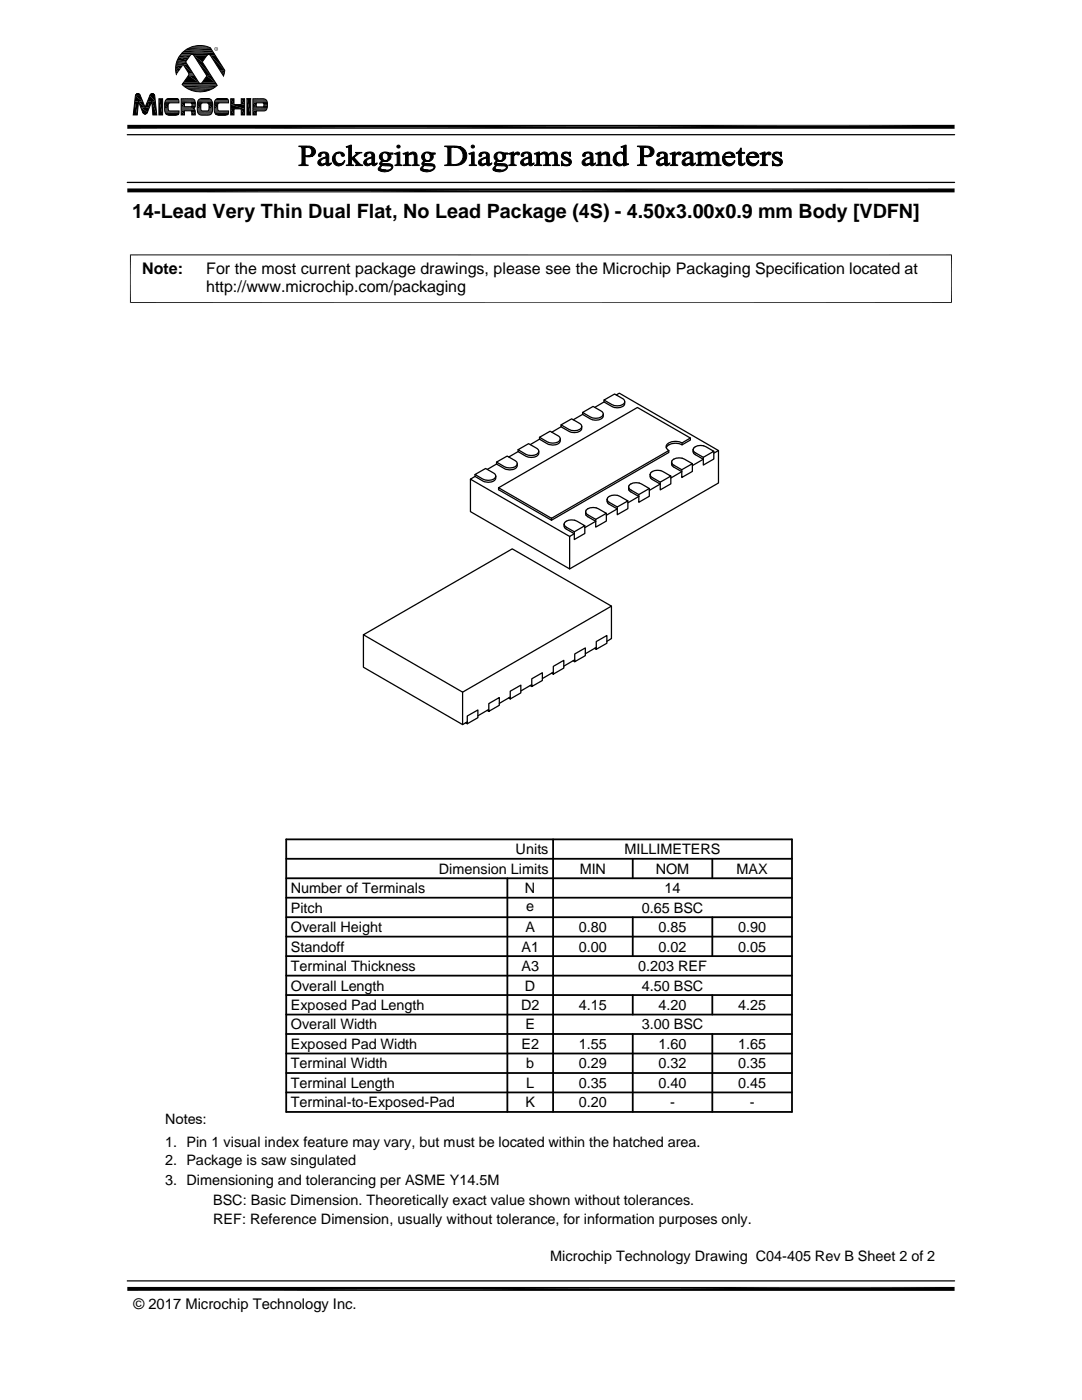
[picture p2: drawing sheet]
<svg xmlns="http://www.w3.org/2000/svg" width="216mm" height="279mm" viewBox="0 0 216 279" stroke-linecap="round" stroke-linejoin="round" font-family="sans-serif">
<g fill="none" stroke="#000" stroke-width=".25">
<path d="M25.4 36.4h165.1M25.4 26.9h165.1M120.5 79.8v.4a3.3 3.3 0 0 0 3.7 .9l.4-.3 .1-.6M120.5 79.8l2.1-1.2 1.6 .9a.64 .64 0 0 1 .5 .6 .64 .64 0 0 1-.5 .7 2.33 2.33 0 0 1-2.1 0zM123 78.8l.6-.3 19.8 11.4-1 .5M94.8 95.1l-.9 .5 19.8 11.5M94.8 94.7v.4a3.5 3.5 0 0 0 3.5 1l.4-.3 .2-.8M94.8 94.7l2.1-1.2 1.6 .9a.65 .65 0 0 1 .4 .6 .65 .65 0 0 1-.4 .6 2.52 2.52 0 0 1-2.1 0zM99.1 92.6l-1.9 1.1M99.1 92.2v.4a3.5 3.5 0 0 0 3.5 1l.4-.3 .2-.8M99.1 92.2l2.1-1.2 1.6 .9a.66 .66 0 0 1 .4 .6 .66 .66 0 0 1-.4 .7 2.52 2.52 0 0 1-2.1 0zM103.4 89.7v.4a3.4 3.4 0 0 0 3.7 1l.4-.5v-.5"/>
<path d="M103.4 90.1l-1.9 1.1M103.4 89.7l2.1-1.2 1.6 1a.65 .65 0 0 1 .4 .6 .65 .65 0 0 1-.4 .6 2.52 2.52 0 0 1-2.2 0zM107.7 87.7l-1.9 1M107.7 87.3v.4a3.5 3.5 0 0 0 3.5 1l.4-.3 .2-.8M107.7 87.3l2.1-1.2 1.6 .9a.65 .65 0 0 1 .4 .6 .65 .65 0 0 1-.4 .6 2.52 2.52 0 0 1-2.2 0zM112 85.2l-1.9 1.1M112 84.8v.4a3.3 3.3 0 0 0 3.7 .9l.3-.3 .1-.7M112 84.8l2.1-1.2 1.6 .9a.64 .64 0 0 1 .4 .6 .64 .64 0 0 1-.4 .6 2.33 2.33 0 0 1-2.2 0zM116.2 82.3v.4a3.3 3.3 0 0 0 3.7 .9l.5-.4v-.6M116.2 82.7l-1.8 1.1M116.2 82.3l2.1-1.2 1.6 .9a.63 .63 0 0 1 .5 .6 .63 .63 0 0 1-.5 .6 2.33 2.33 0 0 1-2.1 0zM120.5 80.2l-1.8 1.1"/>
<path d="M121.1 99.7l.1 .5 .2 .3 1.8 1.1-2.2 1.2M121.4 99.2a2.16 2.16 0 0 1 2.3-.1l1.6 .9-2.1 1.2-1.8-1.1-.3-.4zM125.3 100v1.5l-2.1 1.2v-1.5M125.4 97.2l.1 .5 .2 .3 1.8 1.1-2.2 1.3M125.7 96.7a2.12 2.12 0 0 1 2.3-.1l1.6 .9-2.1 1.2-1.8-1-.3-.5zM129.6 97.5v1.5l-2.1 1.2v-1.5M129.7 94.7l.1 .5 .2 .4 1.7 1-2.1 1.3M129.8 94.4a2.02 2.02 0 0 1 2.5-.3l1.6 .9-2.2 1.2-1.7-1-.2-.3zM133.5 89.9v.4l-23.5 13.5-10.5-6.1v-.4M133.9 95v1.6l-2.2 1.2v-1.6M134 92.2v.6l.3 .3 1.7 1-2.1 1.3M134.3 91.8a2.16 2.16 0 0 1 2.3-.2l1.6 .9-2.2 1.2-1.7-1-.3-.5z"/>
<path d="M136.1 88.4v.4M137.8 87.4v.4l-1.7 1a2.35 2.35 0 0 0-3.2 .5M138.2 92.5v1.6l-2.2 1.2v-1.6M138.3 89.7v.6l.3 .3 1.7 1.1-2.1 1.2M138.6 89.3a2.09 2.09 0 0 1 2.2-.1l1.6 .9-2.1 1.2-1.7-1.1-.3-.5zM142.4 90.1v1.5l-2.1 1.2v-1.5M143.4 89.9v6.5l-29.7 17.1-19.8-11.4v-6.5M110 103.4l-10.5-6.1 27.7-16 10.6 6.1-1.7 1a2.38 2.38 0 0 0-3.2 .5l.1 .6 .5 .4-23.5 13.5v.4M112.6 104.6v.6l.2 .3 1.8 1-.9 .6M112.8 104.1a2.12 2.12 0 0 1 2.3-.1l1.6 .9-2.1 1.2-1.8-1-.2-.5zM113.7 107.1v6.4M116.7 104.9v1.6l-2.1 1.2v-1.6"/>
<path d="M116.9 102.1v.6l.2 .3 1.8 1-2.2 1.3M116.9 101.8a2.02 2.02 0 0 1 2.5-.3l1.6 .9-2.1 1.3-1.8-1.1-.2-.3zM121 102.4v1.6l-2.1 1.2v-1.5M72.5 126.7v6.5l19.8 11.4 .9-.5M72.5 126.7l29.7-17.2 19.8 11.5-29.7 17.1zM92.3 138.1v6.5M101.5 139.3l.3 .2 2.1-1.2v-1.6l-2.1 1.2v1.6M101.8 139.1l-2.2 1.3M105.8 136.8l.3 .2 2.1-1.2v-1.5l-2.1 1.2v1.5M106.1 136.6l-2.2 1.3M110.1 134.3l.3 .2 2.1-1.2v-1.5l-2.1 1.2v1.5M110.4 134.2l-2.2 1.2"/>
<path d="M114.4 131.9l.3 .2 2.1-1.2v-1.6l-2.1 1.2v1.6M114.7 131.7l-2.2 1.2M118.6 129.4l.4 .2 2.1-1.2v-1.6l-2.1 1.2v1.6M119 129.2l-2.2 1.3M122 121v6.4l-.9 .6M92.9 144.3l.3 .1 2.2-1.2v-1.5l-2.2 1.2v1.5M97.2 141.8l.3 .2 2.1-1.2v-1.6l-2.1 1.2v1.6M97.5 141.6l-2.1 1.3M25.4 255.6h165.1"/>
</g>
<g fill="none" stroke="#000" stroke-width=".36">
<path d="M57.1 179.2h100.9M57.1 175.3h100.9M57.1 171.4h100.9M57.1 167.5h100.9v54.4h-100.9zM101.2 175.3v46.6M110.4 167.5v54.4M126.3 171.4v3.9M142.1 171.4v3.9M57.1 186.9h100.9M57.1 183h100.9M57.1 198.6h100.9M57.1 194.7h100.9"/>
<path d="M57.1 190.8h100.9M126.3 183v7.8M126.3 198.6v3.9M142.1 183v7.8M142.1 198.6v3.9M57.1 214.1h100.9M57.1 206.4h100.9M57.1 202.5h100.9M57.1 210.2h100.9M57.1 218h100.9M126.3 206.4v15.5M142.1 206.4v15.5"/>
</g>
<g fill="none" stroke="#000" stroke-width=".2">
<path d="M27.1 18.9a.52 .52 0 0 1 .9 .1l1 2.4 .9-2.4a.5 .5 0 0 1 .5-.3 .5 .5 0 0 1 .5 .4l.4 3.8h-.8l-.2-2.7-.9 2.2a.5 .5 0 0 1-.5 .4 .5 .5 0 0 1-.4-.4l-.9-2.1-.2 2.6h-.8zM31.7 19.7h.7v3.2h-.7zM33 20h2.7M33.1 20l.5-.3h1.6l.4 .2 .1 .6-2 .1-.2 .4v.7l.1 .3 .2 .1h1.9a.62 .62 0 0 1-.1 .7 .62 .62 0 0 1-.6 .2h-1.2a.96 .96 0 0 1-.9-1.2 2.92 2.92 0 0 1 .2-1.8zM33.1 19.9h2.6M33.1 19.9h2.5M33.3 19.8h2.2M33.4 19.7h2.1M35.6 19.8h-2.4M36 10.9h2.1M36.1 10.8h6.7M36.2 19.7h2.3a1.28 1.28 0 0 1 .2 1.9l-.1 .1 .3 .2 .1 1h-.7v-.6l-.2-.2h-1.3v.8h-.6z"/>
<path d="M36.2 19.7h2.3M36.2 19.7h2.4M36.2 19.8h2.5M36.2 19.9h2.6M36.3 16.9h7M36.4 17h6.9M36.5 16.7h6.6M36.5 16.6h3.4M36.5 16.6h3.3M36.6 16.5h3.1M36.6 13l1.1 1.7-1.4 2.2a5.1 5.1 0 0 0 7 .1l-2.9-4.6 1-1.5h.5l2.7 4.3 .3-1.2-2.9-4.5a4.8 4.8 0 0 0-5.1 .6 4.8 4.8 0 0 0-1.7 4.8M36.9 17.4h6"/>
<path d="M37.5 17.7h4.9M37.8 9.5h4.2M37.9 9.4h4M38 11h-2.1M38.1 10.9h.3l.3 .1 2.6 4.1-1.2 1.6-.4-.2-2.7-4.2zM38.2 10.9h-2.2M38.4 10.9h4.4M38.4 9.3h3M38.4 9.2h2.9M38.5 10.9h3M38.6 11h2.8M38.6 11h2.7"/>
<path d="M38.7 18.2h2.5M39.6 20h2.6M39.6 20l.5-.3h1.5a.93 .93 0 0 1 .8 1.1l-.1 1.6a.79 .79 0 0 1-.9 .6 2.2 2.2 0 0 1-1.8-.2 3.5 3.5 0 0 1 0-2.8zM39.6 19.9h2.6M39.6 19.9h2.5M39.7 19.8h2.4M39.8 19.8h2.2M40.1 16.6h3M40.2 16.6h2.9M40.3 16.5h2.7M42.9 20h2.7M43 20l.5-.3h1.6l.4 .2 .1 .6-2 .1-.2 .4v.7l.1 .3 .2 .1h1.9a.62 .62 0 0 1-.1 .7 .62 .62 0 0 1-.6 .2h-1.2a.96 .96 0 0 1-1-1.2 2.92 2.92 0 0 1 .3-1.8z"/>
<path d="M43 19.9h2.6M43 19.9h2.5M43.2 19.8h2.2M43.3 19.7h2M45.5 19.8h-2.4M46 19.7h.7v1.2h1.4v-1.2h.7v3.2h-.7v-1.2h-1.4v1.2h-.7zM49.3 19.7h.7v3.2h-.7zM49.3 19.7h.7M50.5 19.7h2.2M50.5 19.7h2.4M50.5 19.8h2.5M50.5 19.9h2.6"/>
<path d="M50.5 19.9h2.7M50.5 19.7h2.2a1.49 1.49 0 0 1 .5 2.2l-.5 .2h-1.6v.8h-.6zM32.9 20.5h2.8M32.9 22.2h2.8M32.9 22.3h2.8M32.9 20.4h2.8M32.9 20.3h2.8M32.9 22.4h2.8M32.9 22.5h2.8M32.9 20.2h2.8M33 20.1h2.7M33 22.6h2.7"/>
<path d="M33 22.7h2.7M33.1 22.7h2.6M33.1 22.8h2.6M33.2 22.8h2.4M33.3 22.9h2.3M33.4 22.9h2.1M36.2 20h2.7M36.2 20.2h2.7M36.2 21.3h2.7M36.2 21.4h2.7M36.2 21.5h2.7M36.2 21.6h2.6"/>
<path d="M36.2 21.6h2.5M36.2 21.7h2.5M36.2 21.8h2.6M36.2 21.9h2.7M36.2 22h2.7M36.2 22.1h2.7M36.8 20.5h1.3l.2 .2v.4l-.1 .2h-1.4zM39.4 20.5h3M39.4 22.2h3M39.4 20.4h3M39.4 22.3h3M39.4 22.5h2.9"/>
<path d="M39.4 20.2h3M39.5 22.6h2.8M39.5 20.1h2.8M39.5 22.7h2.7M39.6 22.8h2.6M39.7 22.8h2.4M39.8 22.9h2.2M40.2 20.7l.2-.2 1.1 .1 .2 .4-.1 1-.2 .1h-1.2l-.1-.4zM42.8 22.2h2.8M42.8 20.5h2.8M42.8 20.4h2.8M42.8 22.3h2.8"/>
<path d="M42.8 20.3h2.8M42.8 22.4h2.8M42.8 22.5h2.8M42.8 20.2h2.8M42.9 22.6h2.7M42.9 20.1h2.7M42.9 22.7h2.7M43 22.7h2.6M43 22.8h2.6M43.1 22.8h2.4M43.2 22.9h2.2M43.3 22.9h2"/>
<path d="M50.5 20h2.7M50.5 20.2h2.8M50.5 20.4h2.8M50.5 20.5h2.8M50.5 21.4h2.8M50.5 21.7h2.8M50.5 21.8h2.8M50.5 21.9h2.7M50.5 22h2.6M51.1 20.5h1.4a.56 .56 0 0 1 0 .8h-1.4zM53 22.1h-2.5M26 50.8v9.7"/>
<path d="M189.9 50.8v9.7M189.9 50.9h-164M25.9 60.4h164"/>
</g>
<g fill="#000" stroke="#000" stroke-width=".2">
<path d="M80.4 30.6l.3 .1zM118.9 30.6l.2 .1zM123.9 29.3h.3zM151.6 30.6l.3 .1z"/>
<path d="M60.2 29.4h1.1h-.4v1.7h1.5l-1.5 .1v1.6l.6 .2h-1.9v-.1a.5 .5 0 0 0 .7-.6z" fill-rule="evenodd"/>
<path d="M59.6 29.1h1.6a1.26 1.26 0 0 1 1.3 .4 1.26 1.26 0 0 1 .3 1.3l-.4 .3h-1a.87 .87 0 0 0 .8-.9 .87 .87 0 0 0-.9-.8h-1.1z" fill-rule="evenodd"/>
<path d="M60.9 31.2h1.3z" fill-rule="evenodd"/>
<path d="M63.6 30.7l.3-.2h.6l-.4 .2a.36 .36 0 0 1-.1 .4 .36 .36 0 0 1-.3 .1l-.2-.1z" fill-rule="evenodd"/>
<path d="M63.5 32.1a1.65 1.65 0 0 1 1.6-.6 1.09 1.09 0 0 0-1.1 .9l.3 .3 .6 .1a.83 .83 0 0 1-.9 .3 .83 .83 0 0 1-.6-.7z" fill-rule="evenodd"/>
<path d="M63.9 30.5l.2-.1a1.3 1.3 0 0 1 1.5 .4l.1 1.9 .3 .1a.51 .51 0 0 1-.5 .3 .51 .51 0 0 1-.4-.3v-.1l-.3-.1 .3-.1v-1h-.5l.5-.3a.56 .56 0 0 0-.6-.7z" fill-rule="evenodd"/>
<path d="M64.4 32.8l.7-.1z" fill-rule="evenodd"/>
<path d="M65.7 32.7l.4-.2-.1 .3z" fill-rule="evenodd"/>
<path d="M67 30.6l.6-.1a1.1 1.1 0 0 0-.7 1.2 1.1 1.1 0 0 0 .9 1h.7a1.33 1.33 0 0 1-2-.2 1.33 1.33 0 0 1 .5-1.9z" fill-rule="evenodd"/>
<path d="M67.1 30.5a1.26 1.26 0 0 1 1.6 .4v.2a.46 .46 0 0 1-.5 0 .46 .46 0 0 1-.2-.5z" fill-rule="evenodd"/>
<path d="M67.8 32.7a.93 .93 0 0 0 .9-.7l.1 .2-.3 .5z" fill-rule="evenodd"/>
<path d="M69.1 29.3h.2z" fill-rule="evenodd"/>
<path d="M69.1 29.3l1-.3v3.7l.5 .3h-1.5l.3-.1 .2-.3v-3l-.1-.2z" fill-rule="evenodd"/>
<path d="M70.9 30.4h1.3l-.7 .4-.9 .6 1.2 1.3 .6 .3h-1.5l.2-.3-1-1.1 1-.8v-.3z" fill-rule="evenodd"/>
<path d="M72.8 30.7l.2-.2h.7h-.2a.46 .46 0 0 0-.3 .6l-.2 .2a.32 .32 0 0 1-.3-.2 .32 .32 0 0 1 .1-.4z" fill-rule="evenodd"/>
<path d="M72.7 32.1a1.64 1.64 0 0 1 1.5-.6 1.06 1.06 0 0 0-1.1 .9l.4 .3 .6 .1a.84 .84 0 0 1-.9 .3 .84 .84 0 0 1-.6-.7z" fill-rule="evenodd"/>
<path d="M73 30.5l.2-.1a1.31 1.31 0 0 1 1.5 .4l.1 1.9 .3 .1a.48 .48 0 0 1-.5 .3 .48 .48 0 0 1-.4-.4l-.2-.1 .2-.1v-1h-.5l.5-.3a.54 .54 0 0 0-.5-.7z" fill-rule="evenodd"/>
<path d="M73.6 32.8l.6-.1z" fill-rule="evenodd"/>
<path d="M74.9 32.7l.3-.2-.1 .3z" fill-rule="evenodd"/>
<path d="M75.7 33.3l.5-.3-.3 .5a.93 .93 0 0 0 1.1 .5h-1.4a.42 .42 0 0 1 .1-.7z" fill-rule="evenodd"/>
<path d="M76 30.6l.8-.3 .7 .2h-.7a.83 .83 0 0 0-.5 .8 .83 .83 0 0 0 .5 .7h.7l-1.1 .1-.2 .3 .4 .2a2.38 2.38 0 0 1 1.7 .4l.1 .4a1.97 1.97 0 0 1-2.8 .6h1.4a.8 .8 0 0 0 1.1-.7l-.3-.2-1.7-.1a.48 .48 0 0 1-.3-.5 .48 .48 0 0 1 .5-.4 .85 .85 0 0 1-.3-1.5z" fill-rule="evenodd"/>
<path d="M76.4 32.1h1z" fill-rule="evenodd"/>
<path d="M76.8 30.5h1.6v.3h-.5a.82 .82 0 0 1-.4 1.2h-.6a.82 .82 0 0 0 .5-.8 .82 .82 0 0 0-.6-.7z" fill-rule="evenodd"/>
<path d="M78.7 30.6l.3 .1z" fill-rule="evenodd"/>
<path d="M78.7 30.6l1.1-.3v2.1a.37 .37 0 0 0 .4 .5v.1h-1.4l.4-.3v-1.6l-.1-.3z" fill-rule="evenodd"/>
<path d="M80.4 30.6l1-.3v.6h-.5z" fill-rule="evenodd"/>
<path d="M80.9 30.9l1.3-.2-.8 .4 .1 1.6 .4 .3h-1.4l.4-.3z" fill-rule="evenodd"/>
<path d="M81.7 30.7a.84 .84 0 0 1 .9-.4 .84 .84 0 0 1 .6 .8v1.6l.5 .3h-1.5l.3-.1 .2-.3-.1-1.6-.3-.3z" fill-rule="evenodd"/>
<path d="M84.1 33.3l.5-.3-.2 .5a.93 .93 0 0 0 1 .5h-1.4a.42 .42 0 0 1 .1-.7z" fill-rule="evenodd"/>
<path d="M84.4 30.6l.9-.3 .6 .2h-.7a.83 .83 0 0 0-.5 .8 .83 .83 0 0 0 .5 .7h.7l-1.1 .1-.2 .3 .5 .2a2.38 2.38 0 0 1 1.6 .4l.1 .4a1.97 1.97 0 0 1-2.8 .6h1.4a.8 .8 0 0 0 1.2-.7l-.4-.2-1.7-.1a.48 .48 0 0 1-.3-.5 .48 .48 0 0 1 .5-.4 .85 .85 0 0 1-.3-1.5z" fill-rule="evenodd"/>
<path d="M84.8 32.1h1z" fill-rule="evenodd"/>
<path d="M85.2 30.5h1.6v.3h-.5a.81 .81 0 0 1-.4 1.2h-.6a.82 .82 0 0 0 .6-.8 .82 .82 0 0 0-.7-.7z" fill-rule="evenodd"/>
<path d="M88.7 29.1h2l1.3 .3-2 .1v3.2l1.9 .1-.9 .2h-2.3l.6-.2v-.2l.1-2.9a.46 .46 0 0 0-.7-.4z" fill-rule="evenodd"/>
<path d="M90.7 29.4h1.3a1.86 1.86 0 0 1 1.2 1.7 1.86 1.86 0 0 1-1.3 1.7h-1.2a1.73 1.73 0 0 0 1.7-1.7 1.73 1.73 0 0 0-1.7-1.7z" fill-rule="evenodd"/>
<path d="M93.6 30.6l.3 .1z" fill-rule="evenodd"/>
<path d="M93.6 30.6l1-.3v2.1a.36 .36 0 0 0 .1 .4 .36 .36 0 0 0 .4 .1v.1h-1.5v-.1a.38 .38 0 0 0 .5-.5v-1.5l-.1-.1z" fill-rule="evenodd"/>
<path d="M95.7 30.7l.2-.2h.6h-.1a.43 .43 0 0 0-.3 .6l-.2 .2a.32 .32 0 0 1-.3-.2 .32 .32 0 0 1 .1-.4z" fill-rule="evenodd"/>
<path d="M95.7 31.9l.9-.4h.5a1.08 1.08 0 0 0-1.1 .9l.4 .3 .5 .1a.79 .79 0 0 1-.9 .2 .79 .79 0 0 1-.5-.9z" fill-rule="evenodd"/>
<path d="M95.9 30.5a1.28 1.28 0 0 1 1.7 .4v1.7l.4 .2a.48 .48 0 0 1-.5 .3 .48 .48 0 0 1-.4-.4l-.2-.1 .2-.1v-1h-.5l.5-.2-.1-.6z" fill-rule="evenodd"/>
<path d="M96.5 32.8l.6-.1z" fill-rule="evenodd"/>
<path d="M97.8 32.7l.3-.2-.1 .3z" fill-rule="evenodd"/>
<path d="M98.6 33.3l.5-.3-.3 .5a.94 .94 0 0 0 1.1 .5h-1.4a.42 .42 0 0 1 .1-.7z" fill-rule="evenodd"/>
<path d="M98.9 30.6a1.47 1.47 0 0 1 1.5-.1h-.7a.81 .81 0 0 0-.6 .8 .81 .81 0 0 0 .7 .7h.6l-1.1 .1-.2 .5 1.7 .1a.6 .6 0 0 1 .5 .7 2.05 2.05 0 0 1-2.8 .6 4.5 4.5 0 0 0 2.3-.3l.2-.4-.2-.2h-1.3a.55 .55 0 0 1-.8-.6l.4-.4a.85 .85 0 0 1-.2-1.5z" fill-rule="evenodd"/>
<path d="M99.3 32.1h1z" fill-rule="evenodd"/>
<path d="M99.7 30.5h1.6v.3h-.6a.83 .83 0 0 1-.3 1.2h-.6h.1a.84 .84 0 0 0 .4-.8 .84 .84 0 0 0-.6-.7z" fill-rule="evenodd"/>
<path d="M101.5 30.6l.2 .1z" fill-rule="evenodd"/>
<path d="M101.5 30.6l1-.3v.6h.2l-.2 .3v1.5l.5 .3h-1.5l.5-.3v-1.7l-.1-.2z" fill-rule="evenodd"/>
<path d="M102.7 30.7h.2l-.4 .2z" fill-rule="evenodd"/>
<path d="M102.7 30.7a.49 .49 0 0 1 .5-.4 .49 .49 0 0 1 .5 .5 .49 .49 0 0 1-.8-.1z" fill-rule="evenodd"/>
<path d="M104.1 30.7l.3-.2h.6h-.2a.46 .46 0 0 0-.3 .6l-.1 .2a.32 .32 0 0 1-.4-.2 .32 .32 0 0 1 .1-.4z" fill-rule="evenodd"/>
<path d="M104 32.1a1.64 1.64 0 0 1 1.5-.6 1.06 1.06 0 0 0-1.1 .9l.4 .3 .6 .1a.84 .84 0 0 1-.9 .3 .84 .84 0 0 1-.6-.7z" fill-rule="evenodd"/>
<path d="M104.4 30.5l.1-.1a1.31 1.31 0 0 1 1.5 .4l.1 1.9 .3 .1a.48 .48 0 0 1-.5 .3 .48 .48 0 0 1-.4-.4l-.2-.1 .2-.1v-1h-.4l.4-.3a.54 .54 0 0 0-.5-.7z" fill-rule="evenodd"/>
<path d="M104.9 32.8l.6-.1z" fill-rule="evenodd"/>
<path d="M106.2 32.7l.4-.2-.2 .3z" fill-rule="evenodd"/>
<path d="M106.6 30.6l.3 .1z" fill-rule="evenodd"/>
<path d="M106.6 30.6l1.1-.3v.6h-.6l-.1-.1z" fill-rule="evenodd"/>
<path d="M107.1 30.9l1.3-.2-.7 .3v1.7l.4 .3h-1.4l.4-.3z" fill-rule="evenodd"/>
<path d="M107.9 30.7a.86 .86 0 0 1 1.5 .2h.2l-.2 .1 .1 1.7 .4 .3h-1.5l.5-.3v-1.5l-.2-.4z" fill-rule="evenodd"/>
<path d="M109.5 30.8l.2-.2 .5 .1-.6 .2h-.2z" fill-rule="evenodd"/>
<path d="M109.7 30.6a.85 .85 0 0 1 .9-.2 .85 .85 0 0 1 .6 .7v1.3a.37 .37 0 0 0 .5 .5v.1h-1.5l.5-.3v-1.5a.45 .45 0 0 0-.5-.5z" fill-rule="evenodd"/>
<path d="M112 32.1a1.36 1.36 0 0 0 1.6 .9l-1.6 .1z" fill-rule="evenodd"/>
<path d="M112.2 30.7l.2-.2h.5a.39 .39 0 0 0-.5 .2 .39 .39 0 0 0 .2 .5l.8 .4a.73 .73 0 0 1 .6 .6 .73 .73 0 0 1-.4 .8h-.5l.4-.4a1.73 1.73 0 0 0-1.1-.9l-.4-.5z" fill-rule="evenodd"/>
<path d="M112.4 30.5l.4-.2 .8 .1z" fill-rule="evenodd"/>
<path d="M112.2 33h1.4l-.5 .1z" fill-rule="evenodd"/>
<path d="M112.4 30.5l1.4-.2v.9l-.2-.1a.7 .7 0 0 0-.7-.6z" fill-rule="evenodd"/>
<path d="M116.5 30.6l.1-.1h.6l-.4 .2a.36 .36 0 0 1 0 .4 .36 .36 0 0 1-.4 .1l-.1-.2z" fill-rule="evenodd"/>
<path d="M116.5 31.8l.8-.3h.5a1.09 1.09 0 0 0-1.1 .9l.3 .3 .6 .1a.89 .89 0 0 1-1.5-.2l.1-.4z" fill-rule="evenodd"/>
<path d="M116.6 30.5l.2-.1a1.1 1.1 0 0 1 1.3 .2 1.1 1.1 0 0 1 .2 1.2v.8l.4 .2a.51 .51 0 0 1-.4 .3 .51 .51 0 0 1-.5-.3v-.1l-.2-.1 .2-.1v-1h-.5l.5-.3a.55 .55 0 0 0-.6-.7z" fill-rule="evenodd"/>
<path d="M117.1 32.8l.7-.1z" fill-rule="evenodd"/>
<path d="M118.5 32.7l.3-.2-.1 .3z" fill-rule="evenodd"/>
<path d="M118.9 30.6l1-.3v.6h-.6z" fill-rule="evenodd"/>
<path d="M119.3 30.9l1.4-.2-.8 .4v1.3a.39 .39 0 0 0 .1 .4 .39 .39 0 0 0 .4 .1v.1h-1.5l.5-.3z" fill-rule="evenodd"/>
<path d="M120.1 30.7a.84 .84 0 0 1 .9-.3 .84 .84 0 0 1 .6 .7l.1 1.6 .4 .3h-1.4l.4-.3v-1.7l-.4-.3z" fill-rule="evenodd"/>
<path d="M122.7 30.9l.4-.4h.6a1.2 1.2 0 0 0-.8 1.2 1.2 1.2 0 0 0 .9 1.1h-1a1.4 1.4 0 0 1-.1-1.9z" fill-rule="evenodd"/>
<path d="M123.1 30.5a1.12 1.12 0 0 1 1.3 .1z" fill-rule="evenodd"/>
<path d="M123.9 29.3l1-.3v3.3l.3 .4h-.8a1.19 1.19 0 0 1-1.6 .1h1l.6-.3v-1.4l-.3-.5h.3v-1v-.2z" fill-rule="evenodd"/>
<path d="M124.4 32.7h1v.1l-1 .3z" fill-rule="evenodd"/>
<path d="M127.7 29.4h1.1h-.4v1.7h1.6l-1.6 .1v1.1a.47 .47 0 0 0 .1 .5 .47 .47 0 0 0 .6 .1v.1h-1.9l.4-.1 .2-.3z" fill-rule="evenodd"/>
<path d="M127.2 29.1h1.6a1.23 1.23 0 0 1 1.3 .4 1.23 1.23 0 0 1 .2 1.3l-.3 .3h-1.1a.87 .87 0 0 0 .9-.9 .87 .87 0 0 0-1-.8h-1.1z" fill-rule="evenodd"/>
<path d="M128.4 31.2h1.4z" fill-rule="evenodd"/>
<path d="M131.2 30.7l.3-.2h.6h-.2a.42 .42 0 0 0-.3 .6l-.2 .2a.32 .32 0 0 1-.3-.2 .32 .32 0 0 1 .1-.4z" fill-rule="evenodd"/>
<path d="M131.3 31.9l.7-.4h.6a1.12 1.12 0 0 0-1.1 .9l.4 .3 .6 .1a.79 .79 0 0 1-1 .2 .79 .79 0 0 1-.5-.9z" fill-rule="evenodd"/>
<path d="M131.5 30.5a1.23 1.23 0 0 1 1.6 .4l.1 1.7 .3 .2a.48 .48 0 0 1-.5 .3 .48 .48 0 0 1-.4-.4l-.2-.1 .2-.1v-1h-.4l.4-.2-.1-.6-.4-.2z" fill-rule="evenodd"/>
<path d="M132 32.8l.6-.1z" fill-rule="evenodd"/>
<path d="M133.3 32.7l.3-.2-.1 .3z" fill-rule="evenodd"/>
<path d="M133.7 30.6l.3 .1z" fill-rule="evenodd"/>
<path d="M133.7 30.6l1-.3v.6h.2l-.2 .3 .1 1.5 .5 .3h-1.6l.5-.3v-1.8l-.1-.1z" fill-rule="evenodd"/>
<path d="M134.9 30.7h.3l-.5 .2z" fill-rule="evenodd"/>
<path d="M134.9 30.7a.48 .48 0 0 1 .5-.4 .48 .48 0 0 1 .5 .5 .47 .47 0 0 1-.7-.1z" fill-rule="evenodd"/>
<path d="M136.3 30.7l.3-.2h.6a.44 .44 0 0 0-.5 .6 .31 .31 0 0 1-.4 .1 .31 .31 0 0 1 0-.5z" fill-rule="evenodd"/>
<path d="M136.4 31.9l.7-.4h.6a1.11 1.11 0 0 0-1 .9l.3 .3 .6 .1a.79 .79 0 0 1-1 .2 .79 .79 0 0 1-.4-.9z" fill-rule="evenodd"/>
<path d="M136.6 30.5a1.23 1.23 0 0 1 1.7 .4v1.7l.4 .2a.48 .48 0 0 1-.5 .3 .48 .48 0 0 1-.5-.4l-.2-.1 .2-.1v-1h-.4l.4-.2-.1-.6z" fill-rule="evenodd"/>
<path d="M137.1 32.8l.6-.1z" fill-rule="evenodd"/>
<path d="M138.4 32.7l.4-.2-.1 .3z" fill-rule="evenodd"/>
<path d="M138.8 30.6l.3 .1z" fill-rule="evenodd"/>
<path d="M138.8 30.6l1.1-.3v.6h-.6l-.1-.1z" fill-rule="evenodd"/>
<path d="M139.3 30.9l1.3-.2-.7 .3v1.7l.5 .3h-1.5l.4-.3z" fill-rule="evenodd"/>
<path d="M140.1 30.7a.86 .86 0 0 1 1.5 .2h.2l-.2 .2 .1 1.6 .4 .3h-1.4l.4-.3v-1.8l-.4-.2z" fill-rule="evenodd"/>
<path d="M141.8 30.8l.1-.2 .5 .1-.8 .2z" fill-rule="evenodd"/>
<path d="M141.9 30.6a.85 .85 0 0 1 1-.2 .85 .85 0 0 1 .5 .8l.1 1.5 .4 .3h-1.5v-.1a.37 .37 0 0 0 .5-.4v-1.2a.52 .52 0 0 0-.5-.6z" fill-rule="evenodd"/>
<path d="M144.5 30.7l.3-.2h.6a.73 .73 0 0 0-.8 .7l-.4 .1z" fill-rule="evenodd"/>
<path d="M144.8 30.5a1.17 1.17 0 0 1 1.9 .9h-2.1a1.11 1.11 0 0 0 1.1 1.2l-1.2 .1-.3-.7v-.6v-.1l1.8-.1a.62 .62 0 0 0-.6-.7z" fill-rule="evenodd"/>
<path d="M144.5 32.7l1.2-.1a.85 .85 0 0 0 .9-.6l.1 .1a1.26 1.26 0 0 1-1 1 1.26 1.26 0 0 1-1.2-.4z" fill-rule="evenodd"/>
<path d="M147.8 29.5h.1v.9h.7v.2h-.7v1.9l.3 .2-.8 .1v-2.2l-.5-.1 .6-.4z" fill-rule="evenodd"/>
<path d="M147.4 32.8l.9-.1 .2-.2h.2l-.1 .1a.68 .68 0 0 1-1.2 .2z" fill-rule="evenodd"/>
<path d="M149.3 30.7l.3-.2h.5a.73 .73 0 0 0-.7 .7l-.4 .1z" fill-rule="evenodd"/>
<path d="M149.6 30.5l.1-.1a1.13 1.13 0 0 1 1.7 1h-2a1.1 1.1 0 0 0 1.1 1.2l-1.3 .1-.3-.7 .1-.7 1.7-.1a.66 .66 0 0 0-.6-.7z" fill-rule="evenodd"/>
<path d="M149.2 32.7l1.5-.1 .4-.2 .2-.4a1.16 1.16 0 0 1-.8 1.1 1.16 1.16 0 0 1-1.3-.4z" fill-rule="evenodd"/>
<path d="M151.6 30.6l1.1-.3v.6h.1l-.1 .3v1.5l.5 .3h-1.5l.4-.3v-1.5v-.4z" fill-rule="evenodd"/>
<path d="M152.8 30.7h.3l-.4 .2z" fill-rule="evenodd"/>
<path d="M152.9 30.6a.46 .46 0 0 1 .6-.3 .46 .46 0 0 1 .3 .5 .49 .49 0 0 1-.7-.1h-.3z" fill-rule="evenodd"/>
<path d="M154.1 32.1a1.35 1.35 0 0 0 1.6 .9l-1.6 .1z" fill-rule="evenodd"/>
<path d="M154.4 30.6l.6-.1h-.3a.35 .35 0 0 0-.2 .3 .35 .35 0 0 0 .2 .4l.8 .4a.73 .73 0 0 1 .6 .6 .73 .73 0 0 1-.4 .8h-.5l.4-.4a1.71 1.71 0 0 0-1.1-.9 .65 .65 0 0 1-.1-1.1z" fill-rule="evenodd"/>
<path d="M154.5 30.5l.4-.2 .8 .1z" fill-rule="evenodd"/>
<path d="M154.3 33h1.4l-.5 .1z" fill-rule="evenodd"/>
<path d="M154.5 30.5l1.4-.2v.9l-.2-.1a.7 .7 0 0 0-.7-.6z" fill-rule="evenodd"/>
<circle cx="79.5" cy="29.3" r=".31"/>
<circle cx="94.3" cy="29.3" r=".31"/>
</g>
<g fill="#000">
<path d="M27 19.1l1 .1h-1zM27 19.1h1v.1zM27 19.2l1.5 1.1h-1.6zM27 19.2h1l.5 1.1zM27 19l1 .1zM27.1 18.9h.9zM27.1 18.9l.9 .1zM27.1 18.9h.8zM27.2 18.8l.7 .1zM27.2 18.8h.6zM27.2 18.8h.5zM27.3 18.7l.4 .1z"/>
<path d="M27.3 18.7h.4zM27.4 18.7h.2zM27.4 18.7h.3zM27.5 18.7h.1zM29.9 19.1l1.1 1.1h-1.6zM29.9 19.1h1l.1 1.1zM29.9 19h1zM29.9 19l1 .1zM29.9 18.9l1 .1zM29.9 18.9h.9zM30 18.9h.8zM30.1 18.8l.7 .1z"/>
<path d="M30.1 18.8h.6zM30.1 18.7l.5 .1zM30.1 18.7h.5zM30.2 18.7h.4zM30.2 18.7h.3zM30.3 18.7h.2zM31.7 19.7l.7 3.2h-.7zM31.7 19.7h.7v3.2zM33.5 19.7h2zM33.5 19.7h1.9zM33.5 19.7h1.8zM33.6 19.7h1.7z"/>
<path d="M35 13.7l.6 .6h-.5zM35 13.7h1l-.4 .6zM35.1 13.1l.9 .6h-1zM35.1 13.1h1.4l-.5 .6zM35.1 14.3l.1 .6zM35.1 14.3h.5l-.4 .6zM35.1 13l1.4 .1h-1.4zM35.1 13h1.5l-.1 .1zM35.3 12.3l1.9 .3h-2zM35.3 12.3h1.7l.2 .3zM35.4 12l1.6 .3h-1.7zM35.4 12h1.9l-.3 .3z"/>
<path d="M35.6 11.5l1.7 .5h-1.9zM35.6 11.5h2.1l-.4 .5zM36.6 13l1.9 1.6h-.9zM36.6 13h.8l1.1 1.6zM37.6 15l2.1 1.5h-3.1zM37.6 15h1.2l.9 1.5zM37.6 14.6h.9zM37.7 14.6l.9 .1zM37.7 15h1.1zM37.7 14.7l.9 .1zM37.7 14.9l1 .1zM37.7 14.8l1 .1z"/>
<path d="M37.7 14.9h1zM38.7 11l1.7 1.4h-.9zM38.7 11h2.6l-.9 1.4zM38.7 18.2l1.9 .1zM39 9.2h1.8zM39 9.1l1.8 .1zM39.3 18.3h1.3zM39.5 12.4l2.6 2.7h-.8zM39.5 12.4h.9l1.7 2.7zM39 9.1h1.7zM39.6 9.1h1.1zM39.6 9.1h.6z"/>
<path d="M39.9 19.7h2zM40 19.7h1.9zM40 19.7h1.8zM40.1 19.7h1.7zM40.1 19.7h1.6zM41.3 15.1l1.7 1.4h-2.7zM41.3 15.1h.8l.9 1.4zM41.6 10.9h1.2zM41.7 10.9h1.2zM41.8 10.9h1.1zM41.9 10.9l1 .1zM41.9 11h1z"/>
<path d="M42 11l2.9 3h-1zM42 11h.9l2 3zM42.8 9.8v.1zM42.8 9.6v.2zM42.8 9.9l.1 .1zM42.9 9.5l-.1 .1zM42.9 9.7l-.1 .1zM42.9 9.9v.1zM42.9 10l.1 .1zM42.8 9.6l.1-.1zM42.9 9.5h.1zM43 10.1l.1 .1z"/>
<path d="M43 9.4l.1 .1zM43.1 10.1h.2zM43.1 9.4l.2 .1zM43.3 10.1l.1-.1zM43.3 19.7h2zM43.3 9.4v.1zM43.4 9.9l-.1 .1zM43.4 19.7h1.9zM43.4 19.7h1.8zM43.3 9.5l.1 .2zM43.3 9.4l.1 .1zM43.3 10l.2-.1z"/>
<path d="M43.4 9.8v.1zM43.4 9.7v.1zM43.5 19.7h1.7zM43.4 9.5l.1 .1zM43.5 9.8l-.1 .1zM43.5 9.6l-.1 .2zM43.9 14l.9 .6h-.6zM43.9 14h1l-.1 .6zM44.2 14.6l.4 .5zM44.2 14.6h.6l-.2 .5zM46 19.7l.7 1.2h-.7zM46 19.7h.7v1.2z"/>
<path d="M48.1 19.7l.7 1.2h-.7zM48.1 19.7h.7v1.2zM49.3 19.7l.7 3.2h-.7zM49.3 19.7h.7v3.2zM25.4 37.6h165.1l-165.1 .8zM25.4 38.4l165.1-.8v.8zM25.4 24.9h165.1l-165.1 .8zM25.4 25.7l165.1-.8v.8zM26.9 20.3h.7zM26.9 20.3l.5 2.6h-.8zM26.9 20.3h.7l-.2 2.6zM27.6 20.3h.9z"/>
<path d="M27.6 20.3l1.4 1.1h-.9zM27.6 20.3h.9l.5 1.1zM28.1 21.4l1.3 1h-.9zM28.1 21.4h1.7l-.4 1zM28.5 22.4h.9zM28.5 22.4l.9 .1zM28.5 22.5h.9zM28.5 22.5l.8 .1zM28.6 22.6h.7zM28.6 22.6l.6 .1zM28.7 22.7h.5zM28.7 22.7h.4z"/>
<path d="M28.8 22.7h.3zM28.8 22.7l.2 .1zM28.9 22.8h.1zM29.4 20.2l.4 1.2h-.8zM29.4 20.2h.9l-.5 1.2zM30.3 20.2l1 2.7h-.8zM30.3 20.2h.7l.3 2.7zM32.9 20.7l.7 .1zM32.9 20.7h.7zM32.9 20.8h.7zM32.9 20.8l.6 .2h-.6zM32.9 20.8h.7l-.1 .2z"/>
<path d="M32.9 21l.6 .7h-.6zM32.9 21h.6v.7zM32.9 21.7l.7 .1h-.7zM32.9 21.7h.6l.1 .1zM32.9 21.8h.7zM32.9 21.8l.7 .1zM32.9 21.9h.7zM32.9 21.9l.7 .1zM32.9 20.5h1zM32.9 20.5l.9 .1zM32.9 20.6h.8zM32.9 20.6h.9z"/>
<path d="M32.9 20.6l.7 .1zM32.9 22l.8 .1zM32.9 22.1h.8zM32.9 22.1h.9zM33.4 22.9h2zM33.5 22.9l1.7 .1zM33.5 22.9h1.9zM33.6 23h1.6zM33.6 23h1.4zM36.2 20.5l.6 .8h-.6zM36.2 20.5h.6v.8zM36.2 22.1l.6 .8h-.6z"/>
<path d="M36.2 22.1h.6v.8zM38.1 20.5h.8zM38.1 22.1h.8zM38.1 20.5h.9zM38.1 21.3h.8zM38.1 22.1l.8 .1zM38.1 20.5l.9 .1zM38.2 22.2h.7zM38.2 20.6h.8zM38.2 21.3h.7zM38.2 20.6l.8 .1zM38.2 21.2l.7 .1z"/>
<path d="M38.2 22.2l.7 .1zM38.3 20.7h.7zM38.2 21.2h.7zM38.3 21.2h.6zM38.3 22.3l.7 .1zM38.3 22.4h.7zM38.3 22.4l.7 .5h-.7zM38.3 22.4h.7v.5zM38.3 20.7l.7 .1zM38.3 20.8h.7zM38.3 21.1h.6zM38.3 21.1l.6 .1z"/>
<path d="M38.3 20.8l.7 .2h-.7zM38.3 20.8h.7v.2zM38.3 21h.7zM38.3 21l.6 .1zM39.4 20.7l.7 .1zM39.4 20.7h.7zM39.4 20.8h.7zM39.4 20.8l.7 .2h-.7zM39.4 20.8h.7v.2zM39.4 21l.7 .7h-.7zM39.4 21h.7v.7zM39.4 21.7l.7 .1h-.7z"/>
<path d="M39.4 21.7h.7v.1zM39.4 21.8h.7zM39.4 21.8l.7 .1zM39.4 21.9h.7zM39.4 21.9l.8 .1zM39.4 20.5h1zM39.4 20.5l.9 .1zM39.4 20.6h.8zM39.4 20.6h.9zM39.4 20.6l.8 .1zM39.4 20.7h.8zM39.4 22l.8 .1z"/>
<path d="M39.4 22.1h.8zM39.4 22.1h.9zM39.4 22.1h1zM39.9 22.9l1.8 .1zM39.9 22.9h2zM40.1 23h1.3zM40.1 23h1.6zM41.3 20.5h1.1zM41.4 20.5l1 .1zM41.5 20.6h.9zM41.4 22.1h1zM41.5 22.1h.9z"/>
<path d="M41.6 20.6l.8 .1zM41.6 22.1h.8zM41.6 20.7h.8zM41.6 22l.8 .1zM41.6 20.7l.8 .1zM41.7 20.8h.7zM41.7 21.9l.7 .1zM41.7 20.8l.7 .2h-.7zM41.7 20.8h.7v.2zM41.7 21.8h.7zM41.7 21.8l.7 .1zM41.7 21.9h.7z"/>
<path d="M41.7 21l.7 .7h-.7zM41.7 21h.7v.7zM41.7 21.7l.7 .1h-.7zM41.7 21.7h.7v.1zM42.7 20.7l.8 .1zM42.7 20.7h.8zM42.7 20.8h.8zM42.7 20.8l.7 .2h-.7zM42.7 20.8h.8l-.1 .2zM42.7 21l.7 .7h-.7zM42.7 21h.7v.7zM42.7 21.7l.8 .1h-.8z"/>
<path d="M42.7 21.7h.7l.1 .1zM42.7 21.8h.8zM42.7 21.8l.8 .1zM42.7 21.9h.8zM42.8 20.5h1zM42.8 20.5l.9 .1zM42.8 20.6h.8zM42.8 20.6h.9zM42.8 20.6l.7 .1zM42.8 20.7h.7zM42.8 21.9l.7 .1zM42.8 22l.8 .1z"/>
<path d="M42.8 22.1h.8zM42.8 22.1h.9zM43.3 22.9h2zM43.4 22.9l1.7 .1zM43.4 22.9h1.9zM43.5 23h1.6zM43.5 23h1.4zM46 20.9l2.8 .8h-2.8zM46 20.9h2.8v.8zM46 21.7l.7 1.2h-.7zM46 21.7h.7v1.2zM48.1 21.7l.7 1.2h-.7z"/>
<path d="M48.1 21.7h.7v1.2zM50.5 20.5l.6 .8h-.6zM50.5 20.5h.6v.8zM50.5 22.1l.6 .8h-.6zM50.5 22.1h.6v.8zM52.4 20.5h.9zM52.5 20.5l.8 .1zM52.5 20.6h.8zM52.5 21.3h.8zM52.6 20.6h.7zM52.6 21.3h.7zM52.6 20.6l.7 .1z"/>
<path d="M52.6 21.2l.7 .1zM52.6 20.7h.8zM52.6 20.7l.8 .1h-.7zM52.6 20.7h.8v.1zM52.6 21.1h.7zM52.6 21.1h.8zM52.6 21.1l.7 .1zM52.6 21.2h.7zM52.7 20.8l.7 .3h-.7zM52.7 20.8h.7v.3zM52.7 21.1h.7zM25.4 256.8h165.1l-165.1 .8z"/>
<path d="M25.4 257.6l165.1-.8v.8z"/>
</g>
<path d="M37.3 9.6h4.8M37.5 17.9h4.9M36.2 20.4h2.7" fill="none" stroke="#000" stroke-width=".23"/>
<path d="M36.1 10.7h6.7M36.5 17.2h6.8M36.9 9.9h5.4" fill="none" stroke="#000" stroke-width=".34"/>
<path d="M35.1 12.8h2.3M36.4 10.3h6.2" fill="none" stroke="#000" stroke-width=".4"/>
<path d="M35.6 11.2h2.4" fill="none" stroke="#000" stroke-width=".42"/>
<path d="M36.3 16.8h6.9M38 18.1h3.8M50.5 21.5h2.8" fill="none" stroke="#000" stroke-width=".21"/>
<path d="M37 17.6h5.9" fill="none" stroke="#000" stroke-width=".3"/>
<text font-size="3.9" x="26.4" y="43.5">14-Lead Very Thin Dual Flat, No Lead Package (4S) - 4.50x3.00x0.9 mm Body [VDFN]</text>
<g font-size="3.2">
<text x="28.4" y="54.6">Note:</text>
<text x="41.1" y="58.3">http://www.microchip.com/packaging</text>
<text x="41.1" y="54.6">For the most current package drawings, please see the Microchip Packaging Specification located at</text>
</g>
<g font-size="2.9">
<text x="102.9" y="170.5">Units</text>
<text x="124.6" y="170.5">MILLIMETERS</text>
<text x="58" y="178.2">Number of Terminals</text>
<text x="87.6" y="174.4">Dimension Limits</text>
<text x="104.8" y="178.2">N</text>
<text x="115.7" y="174.4">MIN</text>
<text x="130.8" y="174.4">NOM</text>
<text x="132.6" y="178.2">14</text>
<text x="147" y="174.4">MAX</text>
<text x="58" y="182.1">Pitch</text>
<text x="105" y="181.8">e</text>
<text x="128" y="182.1">0.65 BSC</text>
<text x="58" y="186">Overall Height</text>
<text x="58" y="189.9">Standoff</text>
<text x="104.1" y="189.9">A1</text>
<text x="104.8" y="186">A</text>
<text x="115.5" y="186">0.80</text>
<text x="115.5" y="189.9">0.00</text>
<text x="131.4" y="186">0.85</text>
<text x="131.4" y="189.9">0.02</text>
<text x="147.3" y="186">0.90</text>
<text x="147.3" y="189.9">0.05</text>
<text x="58" y="193.8">Terminal Thickness</text>
<text x="58" y="197.7">Overall Length</text>
<text x="104.1" y="193.8">A3</text>
<text x="104.8" y="197.7">D</text>
<text x="127.3" y="193.8">0.203 REF</text>
<text x="128" y="197.7">4.50 BSC</text>
<text x="58" y="201.6">Exposed Pad Length</text>
<text x="104" y="201.6">D2</text>
<text x="115.5" y="201.6">4.15</text>
<text x="131.4" y="201.6">4.20</text>
<text x="147.3" y="201.6">4.25</text>
<text x="58" y="205.4">Overall Width</text>
<text x="58" y="209.3">Exposed Pad Width</text>
<text x="104" y="209.3">E2</text>
<text x="104.8" y="205.4">E</text>
<text x="115.5" y="209.3">1.55</text>
<text x="128" y="205.4">3.00 BSC</text>
<text x="131.4" y="209.3">1.60</text>
<text x="147.3" y="209.3">1.65</text>
<text x="58" y="213.2">Terminal Width</text>
<text x="105" y="213.2">b</text>
<text x="115.5" y="213.2">0.29</text>
<text x="131.4" y="213.2">0.32</text>
<text x="147.3" y="213.2">0.35</text>
<text x="58" y="217.1">Terminal Length</text>
<text x="58" y="221">Terminal-to-Exposed-Pad</text>
<text x="104.8" y="221">K</text>
<text x="105" y="217.1">L</text>
<text x="115.5" y="217.1">0.35</text>
<text x="115.5" y="221">0.20</text>
<text x="131.4" y="217.1">0.40</text>
<text x="133.7" y="221">-</text>
<text x="147.3" y="217.1">0.45</text>
<text x="149.6" y="221">-</text>
<text x="32.9" y="224.3">Notes:</text>
<text x="32.9" y="228.9">1. Pin 1 visual index feature may vary, but must be located within the hatched area.</text>
<text x="32.9" y="232.6">2. Package is saw singulated</text>
<text x="32.9" y="236.5">3. Dimensioning and tolerancing per ASME Y14.5M</text>
<text x="42.5" y="244.3">REF: Reference Dimension, usually without tolerance, for information purposes only.</text>
<text x="42.5" y="240.6">BSC: Basic Dimension. Theoretically exact value shown without tolerances.</text>
<text x="109.8" y="251.7">Microchip Technology Drawing C04-405 Rev B Sheet 2 of 2</text>
<text x="26.6" y="261.3">© 2017 Microchip Technology Inc.</text>
</g>
<text font-size=".6" x="43" y="10">R</text>
</svg>
